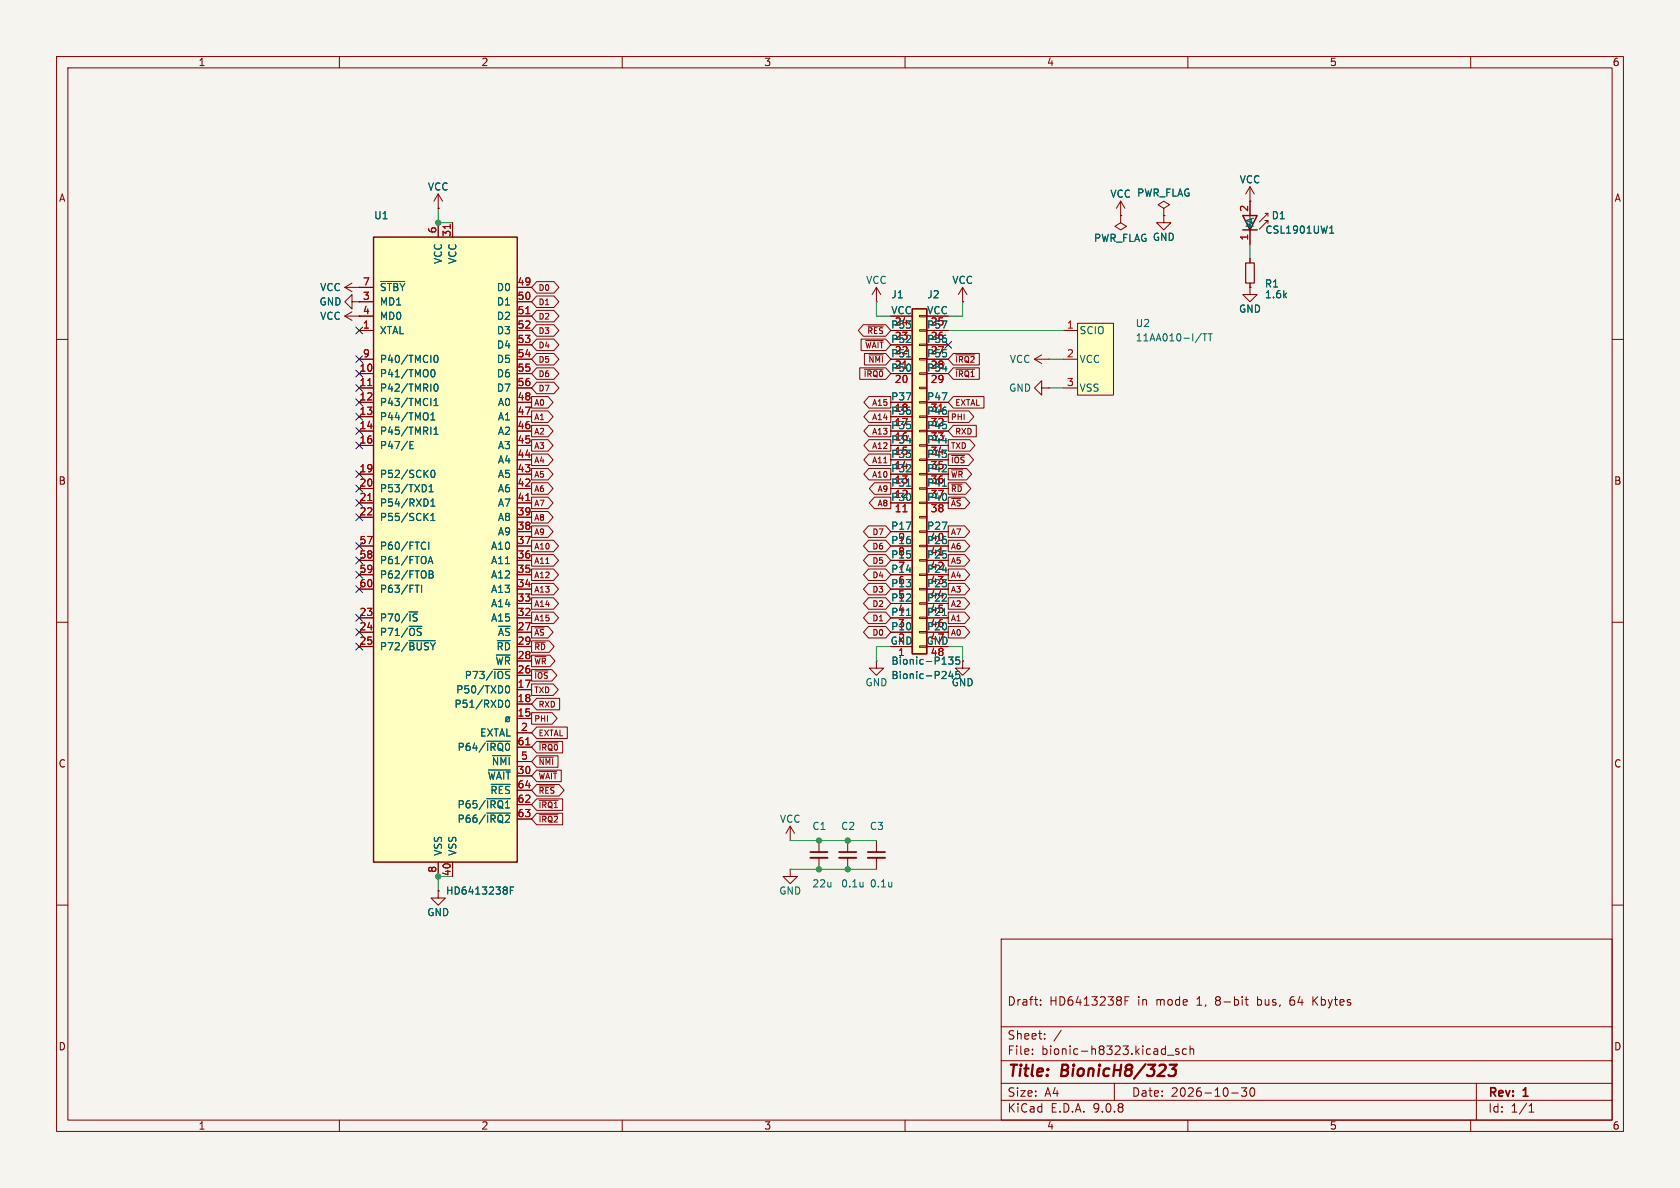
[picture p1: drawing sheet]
<svg xmlns="http://www.w3.org/2000/svg" width="297mm" height="210mm" viewBox="0 0 297 210" stroke-linecap="round" stroke-linejoin="round" font-family="sans-serif">
<path d="M0 0h297v210h-297z" fill="#f5f4ef" stroke="#f5f4ef" stroke-width=".18"/>
<g fill="none" stroke="#840000" stroke-width=".18">
<path d="M10 10h277v190h-277zM12 12h273v186h-273zM60 10v2M110 10v2M160 10v2M210 10v2M260 10v2M77.5 36.8h.1M77.5 34.3l-.8 1.3M77.5 34.3l.7 1.3M77.5 34.3v2.5M221 35.6v2.5"/>
<path d="M223.6 37.7h.6l-1.6 1.5M224.2 39.5v-.5h-.6h.6l-1.6 1.5M224.2 37.7v.5M61 55.9l1.2 .7M61 55.9h2.5M61 50.8l1.2 .8M61 50.8h2.5M62.2 53.3v-1.2l-1.2 1.2 1.2 1.3v-1.3h1.3M62.2 55.1l-1.2 .8M62.2 50l-1.2 .8M63.5 53.3h.1M63.5 50.8h.1"/>
<path d="M221 40.6v2.6M10 60h2M285 60h2M10 110h2M285 110h2M10 160h2M177 166h108v32h-108zM184 177.6v.1M184 176.8v.1M198.9 176.9h.5M199.6 176.2h-.7v1.5M220.1 176.7h.6"/>
<path d="M220.3 176.2v1.3l.4 .2M228.1 176.6v1M228.1 176.9l-.1 .2M232.1 176.2v1.5M232.3 176.8l.7 .9M233 176.2l-.9 .9M285 160h2M60 198v2M110 198v2M160 198v2M177 194.5h108M177 191.5h108"/>
<path d="M177 187.5h108M177 181.5h108M182.5 186.3v.1M182.5 185.5v.1M184.7 183.6v.1M184.7 182.8v.1M187.6 182.1l-1.3 2M197 191.5v3M206.4 186.5h1.1M208.4 185.5l-.4-.1-.2 .2 .1 .2 .5 .2v.3h-.6M209.7 185.5l-.4-.1-.3 .3v.4l.2 .2h.5M210 198v2"/>
<path d="M210.4 185.5l.2-.1 .4 .1v.9M210.4 184.9v1.5M217.7 193.2h1.2M219.5 192.3h.9l-.5 .6 .4 .1v.7l-.2 .1h-.4l-.2-.1M221.1 192.4l.2-.1a.81 .81 0 0 1 .6 .6 .81 .81 0 0 1-.3 .8l-.1 .1a.81 .81 0 0 1-.4-1.4zM260 198v2M261 191.5v6.5M270.3 196.6h.9M270.3 195.5l.4-.4v1.5"/>
</g>
<path d="M206.8 188.2h1.2l-.7 .8h.3l.2 .2v.6l-.1 .2-.3 .2h-.6l-.2-.2" fill="none" stroke="#840000" stroke-width=".4"/>
<path d="M219.7 38.1h2.5l-1.2 2.5zM219.7 40.6h2.5" fill="none" stroke="#840000" stroke-width=".25"/>
<path d="M235.1 41.2h.7M235.1 40.3l.3-.4v1.3" fill="none" stroke="#006464" stroke-width=".18"/>
<path d="M66 41.9h25.4v110.5h-25.4z" fill="#ffffc2"/>
<path d="M66 41.9h25.4v110.5h-25.4z" fill="none" stroke="#840000" stroke-width=".25"/>
<g fill="none" stroke="#840000" stroke-width=".18">
<path d="M77.5 39.4v2.5M80 39.4v2.5M63.5 50.8h2.5M63.5 53.3h2.5M63.5 55.9h2.5M63.5 58.4h2.5M91.4 50.8h2.6M91.4 53.3h2.6M91.4 55.9h2.6M91.4 58.4h2.6M63.5 63.5h2.5M63.5 66h2.5"/>
<path d="M63.5 68.6h2.5M63.5 71.1h2.5M63.5 73.7h2.5M63.5 76.2h2.5M63.5 78.7h2.5M91.4 63.5h2.6M91.4 66h2.6M91.4 68.6h2.6M91.4 71.1h2.6M91.4 73.7h2.6M91.4 76.2h2.6M91.4 78.7h2.6"/>
<path d="M91.4 61h2.6M63.5 83.8h2.5M63.5 86.4h2.5M63.5 88.9h2.5M63.5 91.4h2.5M63.5 96.5h2.5M63.5 99.1h2.5M91.4 83.8h2.6M91.4 86.4h2.6M91.4 88.9h2.6M91.4 91.4h2.6M91.4 96.5h2.6"/>
<path d="M91.4 99.1h2.6M91.4 81.3h2.6M91.4 94h2.6M63.5 101.6h2.5M63.5 104.1h2.5M63.5 109.2h2.5M63.5 111.8h2.5M63.5 114.3h2.5M91.4 101.6h2.6M91.4 104.1h2.6M91.4 109.2h2.6M91.4 111.8h2.6"/>
<path d="M91.4 114.3h2.6M91.4 106.7h2.6M91.4 116.8h2.6M91.4 119.4h2.6M154.9 116.8v1.3h1.3l-1.3 1.3-1.2-1.3h1.2M154.9 116.8h.1M170.2 116.8v1.3h1.2l-1.2 1.3-1.3-1.3h1.3M170.2 116.8h.1M91.4 121.9h2.6M91.4 124.5h2.6M91.4 127h2.6M91.4 129.5h2.6"/>
<path d="M91.4 132.1h2.6M91.4 134.6h2.6M91.4 137.2h2.6M91.4 139.7h2.6M77.5 152.4v2.5M80 152.4v2.5M91.4 142.2h2.6M91.4 144.8h2.6M144.8 148.6v2M144.8 151.6v2.1M149.9 148.6v2M149.9 151.6v2.1"/>
<path d="M154.9 148.6v2M154.9 151.6v2.1"/>
</g>
<g fill="none" stroke="#006464" stroke-width=".18">
<path d="M67.3 49.8h4.3M72.5 78.7h.4M73.1 78h-.6v1.3h.6M76.2 74.2h.7M76.2 73.3l.3-.3v1.2M76.3 65.4l.2-.1a.68 .68 0 0 1 .4 .7 .68 .68 0 0 1-.4 .6 .84 .84 0 0 1-.2-1.2zM76.7 71.7h.7M76.7 70.8l.4-.4v1.3M76.7 75.9l.4-.4v1.3M76.7 76.8h.7M76.9 62.9l.1-.1a.68 .68 0 0 1 .5 .6 .68 .68 0 0 1-.5 .7 .84 .84 0 0 1-.1-1.2zM76.9 68l.1-.1a.68 .68 0 0 1 .5 .6 .68 .68 0 0 1-.5 .7 .84 .84 0 0 1-.1-1.2z"/>
<path d="M75 95.8l.3 .2M75.1 91.3l.6 .7M75.3 97l-.3 .1M75.6 88.5v.7M75.7 90.7l-.7 .8M75.7 99.6l.4-1.2 .4 1.2M75.8 95.8v1.3M75.8 99.3h.6M75.9 86.9h.7M75.9 86l.3-.3v1.2M76.2 88.6l.3-.4v1.3M76.2 91.1l.3-.4v1.3"/>
<path d="M76.2 89.5h.7M76.2 92h.7M76.3 83.2l.2-.1a.68 .68 0 0 1 .4 .7 .68 .68 0 0 1-.4 .6 .84 .84 0 0 1-.2-1.2zM72.3 113.3h4.6M73.4 103.4h.7M74.5 103.4v1.3M75.9 100.9l.6 .1v.3l-.2 .2M75.9 101.5h.4M76.3 101.5l.3 .3-.1 .3-.6 .1M87.3 118.3h2.9M86 131h4.2M86.3 136.1h3.9"/>
<path d="M86.8 138.7h3.4M87.1 133.6h3.1M89.5 121.4l.2-.2a.68 .68 0 0 1 .4 .7 .68 .68 0 0 1-.4 .6l-.2-.1-.1-.4zM89.5 123.9l.2-.1a.68 .68 0 0 1 .4 .6 .68 .68 0 0 1-.4 .6l-.2-.1-.1-.3zM89.5 126.9l.2-.2 .3 .2 .1 .4-.1 .2-.3 .1-.2-.1zM90.1 126.7l-.7 .9M86 141.2h4.2M86 143.7h4.2M90.2 157.4h.4M90.8 156.8h-.6v1.3M152.6 155.9v.9M152.6 156.7h-.1"/>
<path d="M157.7 155.9v.9M157.7 156.7h-.1"/>
</g>
<path d="M79.6 39.7v.7M93 55.5h.7M65 68.2h.7M65 88.5h.7M93 88.5h.7M93 131.7h.7" fill="none" stroke="#a90000" stroke-width=".18"/>
<path d="M143.3 150.6h3M148.3 150.6h3.1M153.4 150.6h3.1" fill="none" stroke="#840000" stroke-width=".3"/>
<path d="M143.3 151.6h3M148.3 151.6h3.1M153.4 151.6h3.1" fill="none" stroke="#840000" stroke-width=".33"/>
<path d="M161.3 54.6h2.5v61h-2.5z" fill="#ffffc2"/>
<g fill="none" stroke="#840000" stroke-width=".18">
<path d="M157.5 55.9h3.8M157.5 58.4h3.8M161.3 55.8h1.3v.2h-1.3zM161.3 58.3h1.3v.2h-1.3zM157.5 61h3.8M157.5 63.5h3.8M157.5 66h3.8M157.5 71.1h3.8M157.5 73.7h3.8M157.5 76.2h3.8M157.5 78.7h3.8M161.3 60.8h1.3v.3h-1.3z"/>
<path d="M161.3 63.4h1.3v.2h-1.3zM161.3 65.9h1.3v.3h-1.3zM161.3 68.5h1.3v.2h-1.3zM161.3 71h1.3v.2h-1.3zM161.3 73.5h1.3v.3h-1.3zM161.3 76.1h1.3v.2h-1.3zM161.3 78.6h1.3v.3h-1.3zM157.5 81.3h3.8M157.5 83.8h3.8M157.5 86.4h3.8M157.5 88.9h3.8M157.5 94h3.8"/>
<path d="M157.5 96.5h3.8M157.5 99.1h3.8M161.3 81.2h1.3v.2h-1.3zM161.3 83.7h1.3v.2h-1.3zM161.3 86.2h1.3v.3h-1.3zM161.3 88.8h1.3v.2h-1.3zM161.3 91.3h1.3v.3h-1.3zM161.3 93.9h1.3v.2h-1.3zM161.3 96.4h1.3v.2h-1.3zM161.3 98.9h1.3v.3h-1.3zM157.5 101.6h3.8M157.5 104.1h3.8"/>
<path d="M157.5 106.7h3.8M157.5 109.2h3.8M157.5 111.8h3.8M157.5 114.3h3.8M161.3 101.5h1.3v.2h-1.3zM161.3 104h1.3v.3h-1.3zM161.3 106.6h1.3v.2h-1.3zM161.3 109.1h1.3v.2h-1.3zM161.3 111.6h1.3v.3h-1.3zM161.3 114.2h1.3v.2h-1.3z"/>
</g>
<path d="M161.3 54.6h2.5v61h-2.5z" fill="none" stroke="#840000" stroke-width=".25"/>
<path d="M160.3 63.1h.7M160.3 85.9h.7M160.3 108.8h.7M167.7 116.1h.8l-.4 .5 .3 .2v.5l-.2 .1-.5-.1M169.6 116.1h-.6v.7l.1-.2 .5 .1 .1 .2-.1 .4-.2 .1-.4-.1" fill="none" stroke="#006464" stroke-width=".18"/>
<path d="M159.6 90.5h.8" fill="none" stroke="#a90000" stroke-width=".18"/>
<path d="M161.3 54.6h2.5v61h-2.5z" fill="#ffffc2"/>
<path d="M161.3 54.6h2.5v61h-2.5z" fill="none" stroke="#840000" stroke-width=".25"/>
<g fill="none" stroke="#840000" stroke-width=".18">
<path d="M221 35.6h.1M221 33l-.8 1.3M221 33l.7 1.3M221 33v2.6M162.6 55.8h1.2v.2h-1.2zM162.6 58.3h1.2v.2h-1.2zM163.8 55.9h3.8M163.8 58.4h3.8M170.2 53.3h.1M170.2 50.8l-.8 1.3M170.2 50.8l.7 1.3M170.2 50.8v2.5"/>
<path d="M221 50.8v1.3h1.2l-1.2 1.2-1.3-1.2h1.3M221 50.8h.1M221 45.7v.8M221 50v.8M162.6 60.8h1.2v.3h-1.2zM162.6 63.4h1.2v.2h-1.2zM162.6 65.9h1.2v.3h-1.2zM162.6 68.5h1.2v.2h-1.2zM162.6 71h1.2v.2h-1.2zM162.6 73.5h1.2v.3h-1.2zM162.6 76.1h1.2v.2h-1.2zM162.6 78.6h1.2v.3h-1.2z"/>
<path d="M163.8 61h3.8M163.8 63.5h3.8M163.8 66h3.8M163.8 71.1h3.8M163.8 73.7h3.8M163.8 76.2h3.8M163.8 78.7h3.8M182.9 63.5h2.5M182.9 63.5l1.2 .8M184.1 68.6v-1.3l-1.2 1.3 1.2 1.3v-1.3h1.3M184.1 62.7l-1.2 .8M185.4 63.5h.1"/>
<path d="M185.4 68.6h.1M162.6 81.2h1.2v.2h-1.2zM162.6 83.7h1.2v.2h-1.2zM162.6 86.2h1.2v.3h-1.2zM162.6 88.8h1.2v.2h-1.2zM162.6 91.3h1.2v.3h-1.2zM162.6 93.9h1.2v.2h-1.2zM162.6 96.4h1.2v.2h-1.2zM162.6 98.9h1.2v.3h-1.2zM163.8 81.3h3.8M163.8 83.8h3.8M163.8 86.4h3.8"/>
<path d="M163.8 88.9h3.8M163.8 94h3.8M163.8 96.5h3.8M163.8 99.1h3.8M162.6 101.5h1.2v.2h-1.2zM162.6 104h1.2v.3h-1.2zM162.6 106.6h1.2v.2h-1.2zM162.6 109.1h1.2v.2h-1.2zM162.6 111.6h1.2v.3h-1.2zM162.6 114.2h1.2v.2h-1.2zM163.8 101.6h3.8M163.8 104.1h3.8"/>
<path d="M163.8 106.7h3.8M163.8 109.2h3.8M163.8 111.8h3.8M163.8 114.3h3.8M77.5 157.5v1.3h1.2l-1.2 1.2-1.3-1.2h1.3M77.5 157.5h.1M139.7 153.7v1.2h1.3l-1.3 1.3-1.3-1.3h1.3M139.7 153.7h.1M139.7 148.6h.1M139.7 146.1l-.8 1.2M139.7 146.1l.8 1.2M139.7 146.1v2.5"/>
</g>
<path d="M166.6 85.9h.7M166.6 108.8h.7M168.1 118.6l-.3 .9h.7M168.4 119.1v.9M169.6 118.7h-.6v.6l.1-.1h.5l.1 .5" fill="none" stroke="#006464" stroke-width=".18"/>
<path d="M220.2 46.5h1.5v3.5h-1.5z" fill="none" stroke="#840000" stroke-width=".2"/>
<path d="M190.5 57.2h6.3v12.7h-6.3z" fill="#ffffc2"/>
<g fill="none" stroke="#840000" stroke-width=".18">
<path d="M77.5 36.8h.1M77.5 39.4v2.5M80 39.4v2.5M198.1 38.1h.1M198.1 38.1v1.3l1 .6-1 .6-1-.6 1-.6M198.1 35.6l-.7 1.2M198.1 35.6l.8 1.2M198.1 35.6v2.5M205.7 38.1v1.3h1.3l-1.3 1.2-1.2-1.2h1.2M205.7 38.1h.1M205.7 36.8l1.1-.6-1.1-.6-1 .6 1 .6v1.3M221 35.6h.1"/>
<path d="M221 35.6v2.5M63.5 50.8h.1M63.5 53.3h.1M63.5 58.4h2.5M63.5 50.8h2.5M63.5 53.3h2.5M63.5 55.9h2.5M91.4 58.4h2.6M91.4 50.8h2.6M91.4 53.3h2.6M91.4 55.9h2.6M94.9 57.4h3l.9 1-.9 1h-3l-.9-1z"/>
<path d="M94.9 54.9h3l.9 1-.9 1h-3l-.9-1zM94.9 52.3h3l.9 1-.9 1.1h-3l-.9-1.1zM94.9 49.8h3l.9 1-.9 1h-3l-.9-1zM94.9 59.9h3l.9 1.1-.9 1h-3l-.9-1zM152.2 59.9h4.4l.9 1.1-.9 1h-4.4zM152.6 57.4h4l.9 1-.9 1h-4l-.9-1zM153.4 57.7h2.7M154.9 53.3h.1M154.9 50.8l-.7 1.3M154.9 50.8l.8 1.3M154.9 50.8v2.5M157.5 58.4h3.8"/>
<path d="M157.5 55.9h3.8M163.8 58.4h3.8M163.8 55.9h3.8M170.2 53.3h.1M188 58.4h2.5M190.5 57.2h6.3v12.7h-6.3zM221 50.8h.1M221 40.6v2.6M221 45.7v.8M221 50v.8M63.5 63.5h2.5M63.5 68.6h2.5"/>
<path d="M63.5 66h2.5M63.5 71.1h2.5M63.5 73.7h2.5M63.5 76.2h2.5M63.5 78.7h2.5M91.4 63.5h2.6M91.4 68.6h2.6M91.4 66h2.6M91.4 71.1h2.6M91.4 73.7h2.6M91.4 76.2h2.6M91.4 78.7h2.6"/>
<path d="M91.4 61h2.6M94 75.2h2.9l.9 1-.9 1h-2.9zM94 70.1h2.9l.9 1-.9 1h-2.9zM94 72.6h2.9l.9 1.1-.9 1h-2.9zM94 77.7h2.9l.9 1-.9 1.1h-2.9zM94.9 65h3l.9 1-.9 1.1h-3l-.9-1.1zM94.9 62.5h3l.9 1-.9 1h-3l-.9-1zM94.9 67.6h3l.9 1-.9 1h-3l-.9-1zM152 65h4.6l.9 1-.9 1.1h-4.6zM152.8 65.3h3.3M152.8 62.5h3.8l.9 1-.9 1h-3.8zM153 60.2h3.1"/>
<path d="M153.6 75.2h3.9v2h-3.9l-.9-1zM153.6 77.7h3.9v2.1h-3.9l-.9-1.1zM153.6 70.1h3.9v2h-3.9l-.9-1zM153.6 72.6h3.9v2.1h-3.9l-.9-1zM153.6 62.7h2.5M157.5 63.5h3.8M157.5 66h3.8M157.5 71.1h3.8M157.5 73.7h3.8M157.5 76.2h3.8M157.5 78.7h3.8M157.5 61h3.8"/>
<path d="M163.8 63.5h3.8M163.8 66h3.8M163.8 71.1h3.8M163.8 73.7h3.8M163.8 76.2h3.8M163.8 78.7h3.8M163.8 61h3.8M167.6 77.7h3.9l.9 1-.9 1.1h-3.9zM167.6 72.6h3.7l.9 1.1-.9 1h-3.7zM168.5 65h4.6v2.1h-4.6l-.9-1.1zM168.5 62.5h4.6v2h-4.6l-.9-1zM168.5 70.1h5.5v2h-5.5l-.9-1z"/>
<path d="M168.5 75.2h4.1v2h-4.1l-.9-1zM169 62.7h3.3M169 65.3h3.3M188 63.5h2.5M188 68.6h2.5M63.5 83.8h2.5M63.5 86.4h2.5M63.5 88.9h2.5M63.5 91.4h2.5M63.5 96.5h2.5M63.5 99.1h2.5M91.4 83.8h2.6"/>
<path d="M91.4 86.4h2.6M91.4 88.9h2.6M91.4 91.4h2.6M91.4 96.5h2.6M91.4 99.1h2.6M91.4 81.3h2.6M91.4 94h2.6M94 95.5h3.9l.8 1-.8 1h-3.9zM94 98h3.9l.8 1.1-.8 1h-3.9zM94 93h2.9l.9 1-.9 1h-2.9zM94 82.8h2.9l.9 1-.9 1h-2.9zM94 90.4h2.9l.9 1-.9 1.1h-2.9z"/>
<path d="M94 85.3h2.9l.9 1.1-.9 1h-2.9zM94 87.9h2.9l.9 1-.9 1h-2.9zM94 80.3h2.9l.9 1-.9 1h-2.9zM153.5 95.5h3.1l.9 1-.9 1h-3.1l-.8-1zM153.5 98h3.1l.9 1.1-.9 1h-3.1l-.8-1zM153.5 93h3.1l.9 1-.9 1h-3.1l-.8-1zM153.6 82.8h3.9v2h-3.9l-.9-1zM153.6 80.3h3.9v2h-3.9l-.9-1zM154.6 87.9h2.9v2h-2.9l-.9-1zM154.6 85.3h2.9v2.1h-2.9l-.9-1zM156.2 81.8h.6M157.5 83.8h3.8"/>
<path d="M157.5 86.4h3.8M157.5 88.9h3.8M157.5 96.5h3.8M157.5 99.1h3.8M157.5 81.3h3.8M157.5 94h3.8M163.8 83.8h3.8M163.8 86.4h3.8M163.8 88.9h3.8M163.8 96.5h3.8M163.8 99.1h3.8M163.8 81.3h3.8"/>
<path d="M163.8 94h3.8M167.6 98h2.9l.9 1.1-.9 1h-2.9zM167.6 95.5h2.9l.9 1-.9 1h-2.9zM167.6 93h2.9l.9 1-.9 1h-2.9zM167.6 85.3h3.1l.9 1.1-.9 1h-3.1zM167.6 87.9h2.9l.9 1-.9 1h-2.9zM167.6 82.8h3.3l.9 1-.9 1h-3.3zM167.6 80.3h3.6l.9 1-.9 1h-3.6zM168.2 85.6h1.9M168.2 88.1h1.7M168.2 83.1h2M168.2 80.5h2.3"/>
<path d="M63.5 101.6h2.5M63.5 104.1h2.5M63.5 109.2h2.5M63.5 111.8h2.5M63.5 114.3h2.5M91.4 101.6h2.6M91.4 104.1h2.6M91.4 109.2h2.6M91.4 111.8h2.6M91.4 114.3h2.6M91.4 106.7h2.6M91.4 116.8h2.6"/>
<path d="M91.4 119.4h2.6M94 103.1h3.9l.8 1-.8 1.1h-3.9zM94 100.6h3.9l.8 1-.8 1h-3.9zM94 118.4h3.6l.9 1-.9 1h-3.6zM94 105.7h3.9l.8 1-.8 1h-3.9zM94 108.2h3.9l.8 1-.8 1h-3.9zM94 115.8h3.2l.9 1-.9 1.1h-3.2zM94 110.7h2.9l.9 1.1-.9 1h-2.9zM94 113.3h3.1l.9 1-.9 1h-3.1zM94.6 118.6h2.3M94.6 116.1h1.9M94.6 111h1.6"/>
<path d="M94.6 113.5h1.8M153.5 103.1h3.1l.9 1-.9 1.1h-3.1l-.8-1.1zM153.5 100.6h3.1l.9 1-.9 1h-3.1l-.8-1zM153.5 105.7h3.1l.9 1-.9 1h-3.1l-.8-1zM153.5 108.2h3.1l.9 1-.9 1h-3.1l-.8-1zM153.5 110.7h3.1l.9 1.1-.9 1h-3.1l-.8-1zM157.5 101.6h3.8M157.5 104.1h3.8M157.5 109.2h3.8M157.5 111.8h3.8M157.5 114.3h3.8M157.5 106.7h3.8"/>
<path d="M163.8 101.6h3.8M163.8 104.1h3.8M163.8 109.2h3.8M163.8 111.8h3.8M163.8 114.3h3.8M163.8 106.7h3.8M167.6 100.6h2.9l.9 1-.9 1h-2.9zM167.6 110.7h2.9l.9 1.1-.9 1h-2.9zM167.6 105.7h2.9l.9 1-.9 1h-2.9zM167.6 108.2h2.9l.9 1-.9 1h-2.9zM167.6 103.1h2.9l.9 1-.9 1.1h-2.9zM170.2 116.8h.1"/>
<path d="M91.4 121.9h2.6M91.4 124.5h2.6M91.4 127h2.6M91.4 129.5h2.6M91.4 132.1h2.6M91.4 134.6h2.6M91.4 137.2h2.6M91.4 139.7h2.6M94 120.9h3.8l.9 1-.9 1h-3.8zM94 126h3.6l.9 1-.9 1h-3.6zM94.9 128.5h5.4v2.1h-5.4l-.9-1.1zM94.9 136.1h4.3v2.1h-4.3l-.9-1z"/>
<path d="M94.9 138.7h3.9l.9 1-.9 1h-3.9l-.9-1zM94.9 131.1h4.6v2h-4.6l-.9-1zM94.9 133.6h3.7v2h-3.7l-.9-1zM94.9 123.4h4v2.1h-4l-.9-1zM95.3 136.4h3.1M95.3 138.9h2.7M95.3 131.3h3.4M95.3 133.9h2.5M77.5 157.5h.1M77.5 152.4v2.5M80 152.4v2.5M91.4 142.2h2.6"/>
<path d="M91.4 144.8h2.6M94.9 141.2h4.6v2.1h-4.6l-.9-1.1zM94.9 143.8h4.6v2h-4.6l-.9-1zM95.3 141.5h3.4M95.3 144h3.4"/>
</g>
<g fill="none" stroke="#006464" stroke-width=".18">
<path d="M67.3 49.8h4.3M212.4 58.9l-1.1 1.7M212.6 59h.8M213 59v1.3M213.6 59h.7M214 59v1.3M235.1 41.2h.7M235.1 40.3l.3-.4v1.3M72.5 78.7h.4M73.1 78h-.6v1.3h.6M76.2 74.2h.7M76.2 73.3l.3-.3v1.2"/>
<path d="M76.3 65.4l.2-.1a.68 .68 0 0 1 .4 .7 .68 .68 0 0 1-.4 .6 .84 .84 0 0 1-.2-1.2zM76.7 71.7h.7M76.7 70.8l.4-.4v1.3M76.7 75.9l.4-.4v1.3M76.7 76.8h.7M76.9 62.9l.1-.1a.68 .68 0 0 1 .5 .6 .68 .68 0 0 1-.5 .7 .84 .84 0 0 1-.1-1.2zM76.9 68l.1-.1a.68 .68 0 0 1 .5 .6 .68 .68 0 0 1-.5 .7 .84 .84 0 0 1-.1-1.2zM160.3 63.1h.7M75 95.8l.3 .2M75.1 91.3l.6 .7M75.3 97l-.3 .1M75.6 88.5v.7"/>
<path d="M75.7 90.7l-.7 .8M75.7 99.6l.4-1.2 .4 1.2M75.8 95.8v1.3M75.8 99.3h.6M75.9 86.9h.7M75.9 86l.3-.3v1.2M76.2 88.6l.3-.4v1.3M76.2 91.1l.3-.4v1.3M76.2 89.5h.7M76.2 92h.7M76.3 83.2l.2-.1a.68 .68 0 0 1 .4 .7 .68 .68 0 0 1-.4 .6 .84 .84 0 0 1-.2-1.2zM160.3 85.9h.7"/>
<path d="M166.6 85.9h.7M72.3 113.3h4.6M73.4 103.4h.7M74.5 103.4v1.3M75.9 100.9l.6 .1v.3l-.2 .2M75.9 101.5h.4M76.3 101.5l.3 .3-.1 .3-.6 .1M87.3 118.3h2.9M160.3 108.8h.7M166.6 108.8h.7M167.7 116.1h.8l-.4 .5 .3 .2v.5l-.2 .1-.5-.1M168.1 118.6l-.3 .9h.7"/>
<path d="M168.4 119.1v.9M169.6 116.1h-.6v.7l.1-.2 .5 .1 .1 .2-.1 .4-.2 .1-.4-.1M169.6 118.7h-.6v.6l.1-.1h.5l.1 .5M86 131h4.2M86.3 136.1h3.9M86.8 138.7h3.4M87.1 133.6h3.1M89.5 121.4l.2-.2a.68 .68 0 0 1 .4 .7 .68 .68 0 0 1-.4 .6l-.2-.1-.1-.4zM89.5 123.9l.2-.1a.68 .68 0 0 1 .4 .6 .68 .68 0 0 1-.4 .6l-.2-.1-.1-.3zM89.5 126.9l.2-.2 .3 .2 .1 .4-.1 .2-.3 .1-.2-.1zM90.1 126.7l-.7 .9M86 141.2h4.2"/>
<path d="M86 143.7h4.2M90.2 157.4h.4M90.8 156.8h-.6v1.3"/>
</g>
<path d="M77.5 36.8v2.6h2.5M154.9 53.3v2.6h2.6M167.6 58.4h20.4M170.2 53.3v2.6h-2.6M221 43.2v2.5M185.4 63.5h2.6M185.4 68.6h2.6M157.5 114.3h-2.6v2.5M167.6 114.3h2.6v2.5M80 154.9h-2.5v2.6M139.7 153.7h15.2M139.7 148.6h15.2" fill="none" stroke="#009600" stroke-width=".18"/>
<g fill="none" stroke="#000084" stroke-width=".18">
<path d="M62.9 57.8l1.2 1.2M64.1 57.8l-1.2 1.2M62.9 62.9l1.2 1.2M62.9 68l1.2 1.2M62.9 75.6l1.2 1.2M62.9 70.5l1.2 1.2M62.9 73.1l1.2 1.2M62.9 65.4l1.2 1.2M62.9 78.1l1.2 1.2M64.1 62.9l-1.2 1.2M64.1 68l-1.2 1.2M64.1 75.6l-1.2 1.2"/>
<path d="M64.1 70.5l-1.2 1.2M64.1 73.1l-1.2 1.2M64.1 65.4l-1.2 1.2M64.1 78.1l-1.2 1.2M167 60.4l1.2 1.2M168.2 60.4l-1.2 1.2M62.9 85.8l1.2 1.2M62.9 83.2l1.2 1.2M62.9 98.5l1.2 1.2M62.9 88.3l1.2 1.2M62.9 90.8l1.2 1.2M62.9 95.9l1.2 1.2"/>
<path d="M64.1 85.8l-1.2 1.2M64.1 83.2l-1.2 1.2M64.1 98.5l-1.2 1.2M64.1 88.3l-1.2 1.2M64.1 90.8l-1.2 1.2M64.1 95.9l-1.2 1.2M62.9 101l1.2 1.2M62.9 111.2l1.2 1.2M62.9 103.5l1.2 1.2M62.9 108.6l1.2 1.2M62.9 113.7l1.2 1.2M64.1 101l-1.2 1.2"/>
<path d="M64.1 111.2l-1.2 1.2M64.1 103.5l-1.2 1.2M64.1 108.6l-1.2 1.2M64.1 113.7l-1.2 1.2"/>
</g>
<path d="M79.6 39.7v.7M93 55.5h.7M65 68.2h.7M65 88.5h.7M93 88.5h.7M159.6 90.5h.8M93 131.7h.7" fill="none" stroke="#a90000" stroke-width=".18"/>
<g fill="#009600" stroke="#009600" stroke-width=".18">
<circle cx="77.5" cy="154.9" r=".46"/>
<circle cx="149.9" cy="148.6" r=".46"/>
<circle cx="149.9" cy="153.7" r=".46"/>
<circle cx="144.8" cy="148.6" r=".46"/>
<circle cx="144.8" cy="153.7" r=".46"/>
<circle cx="77.5" cy="39.4" r=".46"/>
</g>
<g font-size="2.8" fill="#840000">
<text x="178" y="190.9">Title:</text>
<text x="187.7" y="190.9">BionicH8/323</text>
</g>
<g font-size="2.1" fill="#840000">
<text x="178" y="178">Draft:</text>
<text x="185.5" y="178">HD6413238F</text>
<text x="201.2" y="178">in</text>
<text x="204.5" y="178">mode</text>
<text x="211.8" y="178">1,</text>
<text x="215.3" y="178">8-bit</text>
<text x="222.8" y="178">bus,</text>
<text x="228.7" y="178">64</text>
<text x="232.9" y="178">Kbytes</text>
<text x="178" y="184">Sheet:</text>
<text x="178" y="186.7">File:</text>
<text x="184.1" y="186.7">bionic-h8323.kicad_sch</text>
<text x="178" y="196.9">KiCad</text>
<text x="178" y="194.1">Size:</text>
<text x="184.7" y="194.1">A4</text>
<text x="185.7" y="196.9">E.D.A.</text>
<text x="193.3" y="196.9">9.0.8</text>
<text x="200" y="194.1">Date:</text>
<text x="207" y="194.1">2026-10-30</text>
<text x="263" y="194.3">Rev:</text>
<text x="263" y="196.9">Id:</text>
<text x="267.1" y="196.9">1/1</text>
<text x="269.4" y="194.3">1</text>
</g>
<g font-size="1.8" fill="#840000">
<text x="35" y="11.9">1</text>
<text x="85" y="11.9">2</text>
<text x="135" y="11.9">3</text>
<text x="185" y="11.9">4</text>
<text x="235" y="11.9">5</text>
<text x="285" y="11.9">6</text>
<text x="10.3" y="35.9">A</text>
<text x="285.3" y="35.9">A</text>
<text x="10.3" y="85.9">B</text>
<text x="285.3" y="85.9">B</text>
<text x="10.3" y="135.9">C</text>
<text x="285.3" y="135.9">C</text>
<text x="10.3" y="185.9">D</text>
<text x="285.3" y="185.9">D</text>
<text x="35" y="199.9">1</text>
<text x="85" y="199.9">2</text>
<text x="135" y="199.9">3</text>
<text x="185" y="199.9">4</text>
<text x="235" y="199.9">5</text>
<text x="285" y="199.9">6</text>
</g>
<g font-size="1.8" fill="#006464">
<text x="75.6" y="33.9">VCC</text>
<text x="196.2" y="35.2">VCC PWR_FLAG</text>
<text x="219.1" y="32.6">VCC</text>
<text x="66" y="39">U1</text>
<text x="221.8" y="40.4" transform="rotate(-90 221.8 40.4)">KA</text>
<text x="223.6" y="41.5">CSL1901UW1</text>
<text x="224.7" y="39">D1</text>
<text x="78.3" y="46.8" transform="rotate(-90 78.3 46.8)">VCC</text>
<text x="80.9" y="46.8" transform="rotate(-90 80.9 46.8)">VCC</text>
<text x="193.3" y="43">PWR_FLAG GND</text>
<text x="56.5" y="51.7">VCC</text>
<text x="67.1" y="51.7">~{STBY}</text>
<text x="87.7" y="51.7">D0</text>
<text x="153" y="50.4">VCC</text>
<text x="157.5" y="52.9">J1</text>
<text x="163.8" y="52.9">J2</text>
<text x="168.3" y="50.4">VCC</text>
<text x="223.5" y="51">R1</text>
<text x="223.5" y="52.9">1.6k</text>
<text x="56.4" y="54.2">GND</text>
<text x="56.5" y="56.7">VCC</text>
<text x="67.1" y="54.2">MD1</text>
<text x="67.1" y="56.7">MD0</text>
<text x="67.1" y="59.3">XTAL</text>
<text x="87.7" y="54.2">D1</text>
<text x="87.7" y="56.7">D2</text>
<text x="87.7" y="59.3">D3</text>
<text x="157.4" y="58.2">P53</text>
<text x="157.5" y="55.6">VCC</text>
<text x="158.1" y="57.9">24</text>
<text x="163.8" y="58.2">P57</text>
<text x="163.8" y="55.6">VCC</text>
<text x="164.4" y="57.9">25</text>
<text x="190.8" y="59.3">SCIO</text>
<text x="200.7" y="58">U2</text>
<text x="218.9" y="55.5">GND</text>
<text x="67.1" y="64.4">P40/TMCI0</text>
<text x="87.7" y="61.8">D4</text>
<text x="87.7" y="64.4">D5</text>
<text x="157.4" y="60.7">P52</text>
<text x="157.4" y="63.2">P51</text>
<text x="157.4" y="65.8">P50</text>
<text x="158.1" y="60.4">23</text>
<text x="158.1" y="62.9">22</text>
<text x="158.1" y="65.5">21</text>
<text x="163.8" y="60.7">P56</text>
<text x="163.8" y="63.2">P55</text>
<text x="163.8" y="65.8">P54</text>
<text x="164.4" y="60.4">26</text>
<text x="164.4" y="62.9">27</text>
<text x="164.4" y="65.5">28</text>
<text x="178.4" y="64.4">VCC</text>
<text x="190.8" y="64.4">VCC</text>
<text x="200.7" y="60.6">11AA010-I/TT</text>
<text x="67.1" y="66.9">P41/TMO0</text>
<text x="67.1" y="69.4">P42/TMRI0</text>
<text x="67.1" y="72">P43/TMCI1</text>
<text x="87.7" y="66.9">D6</text>
<text x="87.7" y="69.4">D7</text>
<text x="87.9" y="72">A0</text>
<text x="157.4" y="70.9">P37</text>
<text x="163.8" y="70.9">P47</text>
<text x="178.3" y="69.4">GND</text>
<text x="190.8" y="69.4">VSS</text>
<text x="67.1" y="74.5">P44/TMO1</text>
<text x="67.1" y="77.1">P45/TMRI1</text>
<text x="87.9" y="74.5">A1</text>
<text x="87.9" y="77.1">A2</text>
<text x="157.4" y="73.4">P36</text>
<text x="157.4" y="75.9">P35</text>
<text x="158.1" y="73.1">18</text>
<text x="158.1" y="75.6">17</text>
<text x="163.8" y="73.4">P46</text>
<text x="163.8" y="75.9">P45</text>
<text x="164.4" y="73.1">31</text>
<text x="164.4" y="75.6">32</text>
<text x="67.1" y="79.6">P47/E</text>
<text x="87.9" y="79.6">A3</text>
<text x="87.9" y="82.1">A4</text>
<text x="157.4" y="78.5">P34</text>
<text x="157.4" y="81">P33</text>
<text x="157.4" y="83.6">P32</text>
<text x="158.1" y="78.2">16</text>
<text x="158.1" y="80.7">15</text>
<text x="158.1" y="83.3">14</text>
<text x="163.8" y="78.5">P44</text>
<text x="163.8" y="81">P43</text>
<text x="163.8" y="83.6">P42</text>
<text x="164.4" y="78.2">33</text>
<text x="164.4" y="80.7">34</text>
<text x="164.4" y="83.3">35</text>
<text x="67.1" y="84.7">P52/SCK0</text>
<text x="67.1" y="87.2">P53/TXD1</text>
<text x="67.1" y="89.8">P54/RXD1</text>
<text x="87.9" y="84.7">A5</text>
<text x="87.9" y="87.2">A6</text>
<text x="87.9" y="89.8">A7</text>
<text x="157.4" y="86.1">P31</text>
<text x="157.4" y="88.6">P30</text>
<text x="158.1" y="85.8">13</text>
<text x="158.1" y="88.3">12</text>
<text x="163.8" y="86.1">P41</text>
<text x="163.8" y="88.6">P40</text>
<text x="164.4" y="85.8">36</text>
<text x="164.4" y="88.3">37</text>
<text x="67.1" y="92.3">P55/SCK1</text>
<text x="87.9" y="92.3">A8</text>
<text x="87.9" y="94.8">A9</text>
<text x="157.4" y="93.7">P17</text>
<text x="158.7" y="96">9</text>
<text x="163.8" y="93.7">P27</text>
<text x="164.4" y="96">40</text>
<text x="67.1" y="97.4">P60/FTCI</text>
<text x="67.1" y="99.9">P61/FTOA</text>
<text x="86.7" y="97.4">A10</text>
<text x="86.7" y="99.9">A11</text>
<text x="157.4" y="96.3">P16</text>
<text x="157.4" y="98.8">P15</text>
<text x="157.4" y="101.3">P14</text>
<text x="158.7" y="98.5">8</text>
<text x="158.7" y="101">7</text>
<text x="163.8" y="96.3">P26</text>
<text x="163.8" y="98.8">P25</text>
<text x="163.8" y="101.3">P24</text>
<text x="164.4" y="98.5">41</text>
<text x="164.4" y="101">42</text>
<text x="67.1" y="102.5">P62/FTOB</text>
<text x="67.1" y="105">P63/FTI</text>
<text x="86.7" y="102.5">A12</text>
<text x="86.7" y="105">A13</text>
<text x="86.7" y="107.5">A14</text>
<text x="157.4" y="103.9">P13</text>
<text x="157.4" y="106.4">P12</text>
<text x="158.7" y="103.6">6</text>
<text x="158.7" y="106.1">5</text>
<text x="163.8" y="103.9">P23</text>
<text x="163.8" y="106.4">P22</text>
<text x="164.4" y="103.6">43</text>
<text x="164.4" y="106.1">44</text>
<text x="67.1" y="110.1">P70/~{IS}</text>
<text x="67.1" y="112.6">P71/~{OS}</text>
<text x="86.7" y="110.1">A15</text>
<text x="87.9" y="112.6">~{AS}</text>
<text x="157.4" y="109">P11</text>
<text x="157.4" y="111.5">P10</text>
<text x="158.7" y="108.7">4</text>
<text x="158.7" y="111.2">3</text>
<text x="158.7" y="113.7">2</text>
<text x="163.8" y="109">P21</text>
<text x="163.8" y="111.5">P20</text>
<text x="164.4" y="108.7">45</text>
<text x="164.4" y="111.2">46</text>
<text x="164.4" y="113.7">47</text>
<text x="67.1" y="115.2">P72/~{BUSY}</text>
<text x="87.5" y="117.7">~{WR}</text>
<text x="87.7" y="115.2">~{RD}</text>
<text x="157.3" y="114">GND</text>
<text x="157.5" y="117.7">Bionic-P135</text>
<text x="163.7" y="114">GND</text>
<text x="80.2" y="125.3">P51/RXD0</text>
<text x="80.5" y="122.8">P50/TXD0</text>
<text x="82.1" y="120.2">P73/~{IOS}</text>
<text x="152.9" y="121.5">GND</text>
<text x="157.5" y="120.2">Bionic-P245</text>
<text x="168.1" y="121.5">GND</text>
<text x="84.8" y="130.4">EXTAL</text>
<text x="80.8" y="132.9">P64/~{IRQ0}</text>
<text x="86.8" y="135.5">~{NMI}</text>
<text x="80.8" y="143.1">P65/~{IRQ1}</text>
<text x="86.1" y="138">~{WAIT}</text>
<text x="86.6" y="140.6">~{RES}</text>
<text x="80.8" y="145.6">P66/~{IRQ2}</text>
<text x="137.8" y="145.6">VCC</text>
<text x="143.5" y="146.9">C1</text>
<text x="148.6" y="146.9">C2</text>
<text x="153.7" y="146.9">C3</text>
<text x="78.3" y="151.4" transform="rotate(-90 78.3 151.4)">VSS</text>
<text x="80.9" y="151.4" transform="rotate(-90 80.9 151.4)">VSS</text>
<text x="78.7" y="158.3">HD6413238F</text>
<text x="137.7" y="158.3">GND</text>
<text x="143.5" y="157.1">22u</text>
<text x="148.6" y="157.1">0.1u</text>
<text x="153.7" y="157.1">0.1u</text>
<text x="75.4" y="162.2">GND</text>
</g>
<g font-size="1.8" fill="#a90000">
<text x="77.2" y="41.3" transform="rotate(-90 77.2 41.3)">6</text>
<text x="79.8" y="42" transform="rotate(-90 79.8 42)">31</text>
<text x="220.7" y="37.5" transform="rotate(-90 220.7 37.5)">2</text>
<text x="220.7" y="42.6" transform="rotate(-90 220.7 42.6)">1</text>
<text x="64.1" y="50.5">7</text>
<text x="64.1" y="53.1">3</text>
<text x="91.4" y="50.5">49</text>
<text x="91.4" y="53.1">50</text>
<text x="64.1" y="55.6">4</text>
<text x="64.1" y="58.2">1</text>
<text x="91.4" y="55.6">51</text>
<text x="91.4" y="58.2">52</text>
<text x="188.5" y="58.2">1</text>
<text x="63.5" y="65.8">10</text>
<text x="64.1" y="63.2">9</text>
<text x="91.4" y="60.7">53</text>
<text x="91.4" y="63.2">54</text>
<text x="91.4" y="65.8">55</text>
<text x="188.5" y="63.2">2</text>
<text x="63.5" y="68.3">11</text>
<text x="63.5" y="70.9">12</text>
<text x="91.4" y="68.3">56</text>
<text x="91.4" y="70.9">48</text>
<text x="158.1" y="68">20</text>
<text x="164.4" y="68">29</text>
<text x="188.5" y="68.3">3</text>
<text x="63.5" y="73.4">13</text>
<text x="63.5" y="75.9">14</text>
<text x="91.4" y="73.4">47</text>
<text x="91.4" y="75.9">46</text>
<text x="63.5" y="78.5">16</text>
<text x="63.5" y="83.6">19</text>
<text x="91.4" y="78.5">45</text>
<text x="91.4" y="81">44</text>
<text x="91.4" y="83.6">43</text>
<text x="63.5" y="86.1">20</text>
<text x="63.5" y="88.6">21</text>
<text x="91.4" y="86.1">42</text>
<text x="91.4" y="88.6">41</text>
<text x="63.5" y="91.2">22</text>
<text x="91.4" y="91.2">39</text>
<text x="91.4" y="93.7">38</text>
<text x="158.1" y="90.9">11</text>
<text x="164.4" y="90.9">38</text>
<text x="63.5" y="96.3">57</text>
<text x="63.5" y="98.8">58</text>
<text x="63.5" y="101.3">59</text>
<text x="91.4" y="96.3">37</text>
<text x="91.4" y="98.8">36</text>
<text x="91.4" y="101.3">35</text>
<text x="63.5" y="103.9">60</text>
<text x="91.4" y="103.9">34</text>
<text x="91.4" y="106.4">33</text>
<text x="63.5" y="109">23</text>
<text x="63.5" y="111.5">24</text>
<text x="91.4" y="109">32</text>
<text x="91.4" y="111.5">27</text>
<text x="63.5" y="114">25</text>
<text x="91.4" y="114">29</text>
<text x="91.4" y="116.6">28</text>
<text x="91.4" y="119.1">26</text>
<text x="158.7" y="116.3">1</text>
<text x="164.4" y="116.3">48</text>
<text x="91.4" y="121.7">17</text>
<text x="91.4" y="124.2">18</text>
<text x="91.4" y="126.7">15</text>
<text x="91.4" y="131.8">61</text>
<text x="92" y="129.3">2</text>
<text x="91.4" y="136.9">30</text>
<text x="92" y="134.4">5</text>
<text x="91.4" y="139.4">64</text>
<text x="91.4" y="142">62</text>
<text x="91.4" y="144.5">63</text>
<text x="77.2" y="154.4" transform="rotate(-90 77.2 154.4)">8</text>
<text x="79.8" y="155" transform="rotate(-90 79.8 155)">40</text>
</g>
<g font-size="1.4" fill="#840000">
<text x="95.1" y="51.6">D0</text>
<text x="95.1" y="59.2">D3</text>
<text x="95.1" y="56.7">D2</text>
<text x="95.1" y="54.1">D1</text>
<text x="153.2" y="59.2">~{RES}</text>
<text x="95.1" y="64.3">D5</text>
<text x="95.1" y="61.8">D4</text>
<text x="152.8" y="61.8">~{WAIT}</text>
<text x="153.4" y="64.3">~{NMI}</text>
<text x="168.8" y="64.3">~{IRQ2}</text>
<text x="94.4" y="71.9">A0</text>
<text x="95.1" y="66.8">D6</text>
<text x="95.1" y="69.4">D7</text>
<text x="152.6" y="66.8">~{IRQ0}</text>
<text x="154" y="71.9">A15</text>
<text x="168.8" y="66.8">~{IRQ1}</text>
<text x="168.8" y="71.9">EXTAL</text>
<text x="94.4" y="77">A2</text>
<text x="94.4" y="74.5">A1</text>
<text x="154" y="77">A13</text>
<text x="154" y="74.5">A14</text>
<text x="168" y="74.5">PHI</text>
<text x="168.8" y="77">RXD</text>
<text x="94.4" y="79.5">A3</text>
<text x="94.4" y="82.1">A4</text>
<text x="154" y="79.5">A12</text>
<text x="154" y="82.1">A11</text>
<text x="168" y="79.5">TXD</text>
<text x="168" y="82.1">~{IOS}</text>
<text x="94.4" y="84.6">A5</text>
<text x="94.4" y="87.2">A6</text>
<text x="94.4" y="89.7">A7</text>
<text x="154" y="84.6">A10</text>
<text x="155" y="89.7">A8</text>
<text x="155" y="87.2">A9</text>
<text x="168" y="87.2">~{RD}</text>
<text x="168" y="89.7">~{AS}</text>
<text x="168" y="84.6">~{WR}</text>
<text x="94.4" y="94.8">A9</text>
<text x="94.4" y="92.2">A8</text>
<text x="154.1" y="94.8">D7</text>
<text x="168" y="94.8">A7</text>
<text x="94.4" y="97.3">A10</text>
<text x="94.4" y="99.9">A11</text>
<text x="154.1" y="97.3">D6</text>
<text x="154.1" y="99.9">D5</text>
<text x="168" y="99.9">A5</text>
<text x="168" y="97.3">A6</text>
<text x="94.4" y="104.9">A13</text>
<text x="94.4" y="102.4">A12</text>
<text x="94.4" y="107.5">A14</text>
<text x="154.1" y="104.9">D3</text>
<text x="154.1" y="102.4">D4</text>
<text x="154.1" y="107.5">D2</text>
<text x="168" y="102.4">A4</text>
<text x="168" y="107.5">A2</text>
<text x="168" y="104.9">A3</text>
<text x="94.4" y="110">A15</text>
<text x="94.4" y="112.6">~{AS}</text>
<text x="154.1" y="110">D1</text>
<text x="154.1" y="112.6">D0</text>
<text x="168" y="112.6">A0</text>
<text x="168" y="110">A1</text>
<text x="94.4" y="117.6">~{WR}</text>
<text x="94.4" y="115.1">~{RD}</text>
<text x="94.4" y="122.7">TXD</text>
<text x="94.4" y="120.2">~{IOS}</text>
<text x="95.1" y="125.3">RXD</text>
<text x="94.4" y="127.8">PHI</text>
<text x="95.1" y="130.3">EXTAL</text>
<text x="95.1" y="138">~{WAIT}</text>
<text x="95.1" y="132.9">~{IRQ0}</text>
<text x="95.1" y="135.4">~{NMI}</text>
<text x="95.1" y="143">~{IRQ1}</text>
<text x="95.1" y="140.5">~{RES}</text>
<text x="95.1" y="145.6">~{IRQ2}</text>
</g>
</svg>
